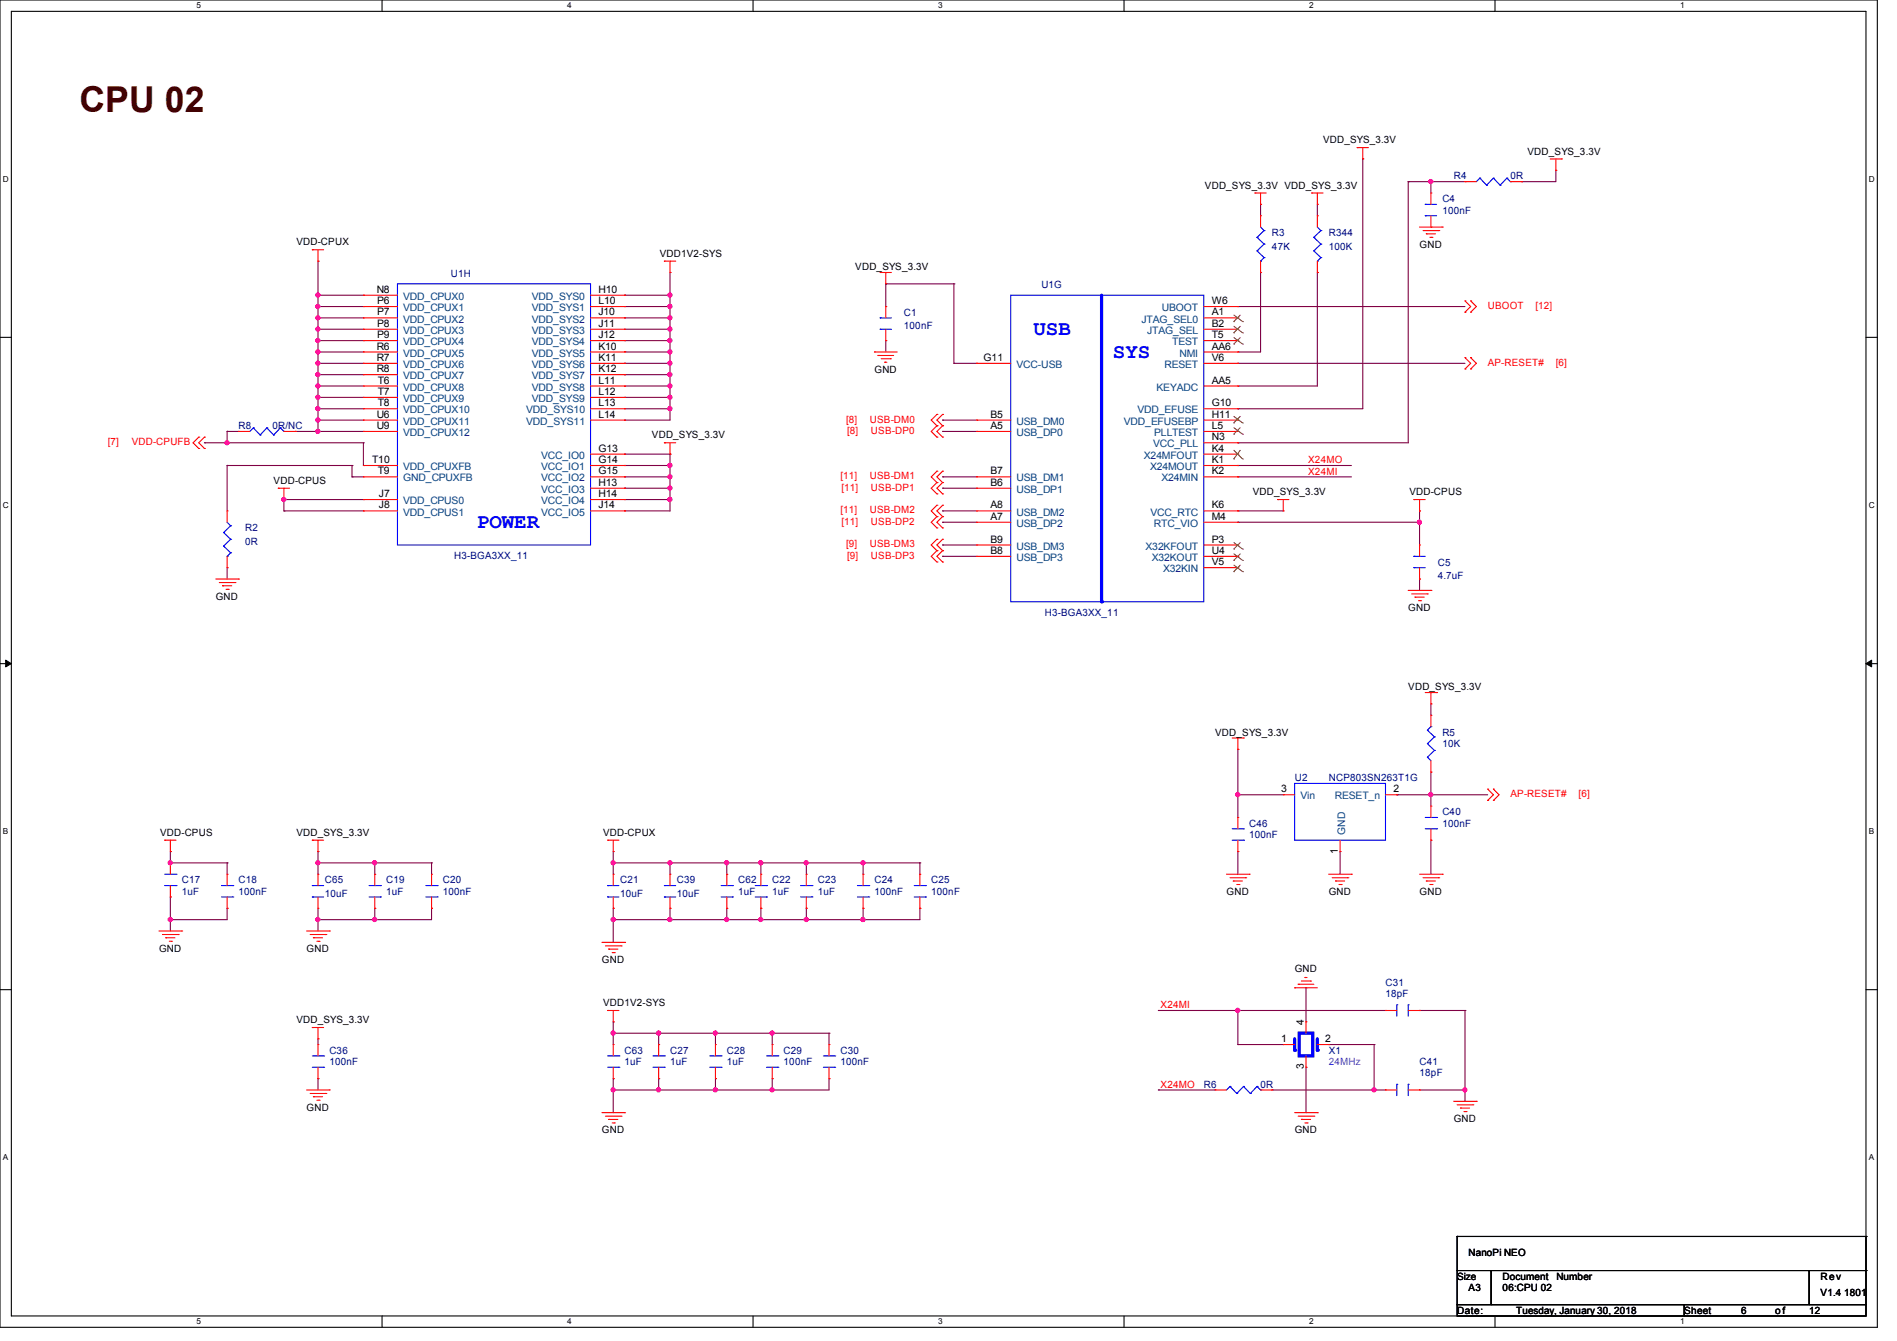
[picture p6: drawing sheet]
<svg xmlns="http://www.w3.org/2000/svg" width="297mm" height="210mm" viewBox="0 0 297 210" stroke-linecap="round" stroke-linejoin="round" font-family="sans-serif">
<path d="M0 0h293.9v207.9h-293.9zM1.8 1.8h290.3v204.3h-290.3z" fill="none" stroke="#000" stroke-width=".17"/>
<g fill="#fff">
<path d="M30.8 .2h.7v1.4h-.7z"/>
<path d="M30.8 206.2h.7v1.4h-.7z"/>
</g>
<path d="M59.8 0v1.8M59.8 206.1v1.8" fill="none" stroke="#000" stroke-width=".17"/>
<g fill="#fff">
<path d="M88.8 .2h.7v1.4h-.7z"/>
<path d="M88.8 206.2h.7v1.4h-.7z"/>
</g>
<path d="M117.9 0v1.8M117.9 206.1v1.8" fill="none" stroke="#000" stroke-width=".17"/>
<g fill="#fff">
<path d="M146.9 .2h.7v1.4h-.7z"/>
<path d="M146.9 206.2h.7v1.4h-.7z"/>
</g>
<path d="M176 0v1.8M176 206.1v1.8" fill="none" stroke="#000" stroke-width=".17"/>
<g fill="#fff">
<path d="M205 .2h.7v1.4h-.7z"/>
<path d="M205 206.2h.7v1.4h-.7z"/>
</g>
<path d="M234.1 0v1.8M234.1 206.1v1.8" fill="none" stroke="#000" stroke-width=".17"/>
<g fill="#fff">
<path d="M263.1 .2h.6v1.4h-.6z"/>
<path d="M263.1 206.2h.6v1.4h-.6z"/>
<path d="M.5 27.3h.9v1.4h-.9z"/>
<path d="M292.6 27.3h.9v1.4h-.9z"/>
<path d="M.5 78.4h.9v1.4h-.9z"/>
<path d="M292.6 78.4h.9v1.4h-.9z"/>
</g>
<path d="M0 52.8h1.8M292.1 52.8h1.8" fill="none" stroke="#000" stroke-width=".17"/>
<g fill="#fff">
<path d="M.5 129.5h.8v1.4h-.8z"/>
<path d="M292.6 129.5h.8v1.4h-.8z"/>
</g>
<path d="M0 103.9h1.8M292.1 103.9h1.8" fill="none" stroke="#000" stroke-width=".17"/>
<path d="M.9 103.4l.9 .5-.9 .5zM292.1 103.9l.9-.5v1z" fill="#000" stroke="#000" stroke-width=".16"/>
<g fill="#fff">
<path d="M.5 180.5h.8v1.4h-.8z"/>
<path d="M292.6 180.5h.8v1.4h-.8z"/>
</g>
<g fill="none" stroke="#000" stroke-width=".17">
<path d="M0 155h1.8M292.1 155h1.8M228.1 199h5.4v5.3h-5.4zM228.1 193.6h.1M228.1 193.6v5.4M228.1 193.6h64M233.5 199h49.8v5.3h-49.8zM283.3 199h8.8v5.3h-8.8zM292.1 193.6h.1M292.1 199h.1M292.1 193.6v5.4M228.1 204.3h35.6v1.8h-35.6z"/>
<path d="M263.7 204.3h28.4v1.8h-28.4z"/>
</g>
<g fill="none" stroke="#800040" stroke-width=".17">
<path d="M197.4 32h.1M197.4 32v1.8M206.2 32h.1M206.2 32v1.8M213.4 24.9h.1M213.4 24.9v39.1h-19.6M220.5 28.4h.1M220.5 28.4v40.9h-26.7M220.5 28.4h8.9M224 28.4h.1M224 28.4v1.8M238.3 28.4h.1"/>
<path d="M243.6 26.7h.1M243.6 26.7v1.7h-5.3M49.8 46.2h.1M49.8 48h.1M49.8 49.8h.1M49.8 51.6h.1M49.8 53.3h.1M49.8 55.1h.1M49.8 56.9h.1M49.8 58.7h.1M49.8 40.9h.1M49.8 46.2h7.1"/>
<path d="M49.8 48h7.1M49.8 49.8h7.1M49.8 51.6h7.1M49.8 53.3h7.1M49.8 55.1h7.1M49.8 56.9h7.1M49.8 58.7h7.1M49.8 40.9v26.7M97.8 46.2h.1M97.8 48h.1M97.8 49.8h.1M97.8 51.6h.1"/>
<path d="M97.8 53.3h.1M97.8 55.1h.1M97.8 56.9h.1M97.8 58.7h.1M97.8 46.2h7.1M97.8 48h7.1M97.8 49.8h7.1M97.8 51.6h7.1M97.8 53.3h7.1M97.8 55.1h7.1M97.8 56.9h7.1M97.8 58.7h7.1"/>
<path d="M104.9 48h.1M104.9 51.6h.1M104.9 53.3h.1M104.9 55.1h.1M104.9 58.7h.1M104.9 56.9h.1M104.9 49.8h.1M104.9 46.2h.1M104.9 42.7h.1M104.9 42.7v23.1h-7.1M138.7 44.4h.1M138.7 53.3h.1"/>
<path d="M138.7 44.4h10.7M138.7 44.4v3.6M138.7 53.3v1.8M149.4 44.4h.1M149.4 56.9h.1M149.4 56.9h3.5M149.4 44.4v12.5M193.8 56.9h.1M193.8 55.1h.1M193.8 48h.1M193.8 48h35.6M193.8 56.9h35.6"/>
<path d="M197.4 42.7h.1M197.4 42.7v12.4h-3.6M206.2 42.7h.1M206.2 42.7v17.8h-12.4M32 69.3h.1M32 69.3h24.9M35.6 72.9h.1M35.6 69.3h.1M35.6 67.6h.1M35.6 67.6v1.7M35.6 72.9v7.1M35.6 72.9h19.5"/>
<path d="M35.6 67.6h1.7M44.4 78.2h.1M44.4 78.2h12.5M44.4 78.2v1.8M46.2 67.6h.1M46.2 67.6h10.7M49.8 60.5h.1M49.8 62.2h.1M49.8 64h.1M49.8 65.8h.1M49.8 67.6h.1M49.8 60.5h7.1"/>
<path d="M49.8 62.2h7.1M49.8 64h7.1M49.8 65.8h7.1M55.1 74.7h.1M55.1 72.9h.1M55.1 74.7h1.8M55.1 72.9v1.8M56.9 69.3h.1M56.9 69.3v3.6M97.8 74.7h.1M97.8 60.5h.1M97.8 62.2h.1"/>
<path d="M97.8 64h.1M97.8 65.8h.1M97.8 71.1h.1M97.8 72.9h.1M97.8 76.5h.1M97.8 78.2h.1M97.8 78.2h7.1M97.8 74.7h7.1M97.8 72.9h7.1M97.8 60.5h7.1M97.8 62.2h7.1M97.8 64h7.1"/>
<path d="M97.8 71.1h7.1M97.8 76.5h7.1M104.9 76.5h.1M104.9 72.9h.1M104.9 74.7h.1M104.9 71.1h.1M104.9 78.2h.1M104.9 62.2h.1M104.9 60.5h.1M104.9 64h.1M104.9 71.1v8.9h-7.1M147.6 65.8h.1"/>
<path d="M147.6 67.6h.1M147.6 74.7h.1M147.6 76.5h.1M147.6 74.7h5.3M147.6 65.8h5.3M147.6 67.6h5.3M147.6 76.5h5.3M193.8 69.3h.1M193.8 74.7h.1M193.8 72.9h.1M193.8 64h.1M193.8 60.5h.1"/>
<path d="M193.8 74.7h17.8M193.8 72.9h17.8M35.6 88.9h.1M35.6 88.9v1.8M44.4 80h.1M44.4 80h12.5M97.8 80h.1M147.6 87.1h.1M147.6 85.3h.1M147.6 81.8h.1M147.6 80h.1M147.6 80h5.3"/>
<path d="M147.6 87.1h5.3M147.6 85.3h5.3M147.6 81.8h5.3M193.8 80h.1M193.8 81.8h.1M193.8 80h7.1M193.8 81.8h28.4M222.2 81.8h.1M222.2 80h.1M222.2 90.7h.1M222.2 80v5.3M222.2 90.7v1.8"/>
<path d="M193.8 117.3h.1M193.8 117.3v10.7M224 110.2h.1M224 110.2v1.8M26.7 133.3h.1M26.7 135.1h.1M26.7 133.3v1.8M26.7 135.1h8.9M35.6 135.1h.1M35.6 135.1v1.8M49.8 133.3h.1M49.8 135.1h.1"/>
<path d="M49.8 133.3v3.6M49.8 135.1h17.8M58.7 135.1h.1M58.7 135.1v1.8M67.6 135.1h.1M67.6 135.1v1.8M96 135.1h.1M96 133.3h.1M96 133.3v3.6M96 135.1h48M104.9 135.1h.1M104.9 135.1v1.8"/>
<path d="M113.8 135.1h.1M113.8 135.1v1.8M119.1 135.1h.1M119.1 135.1v1.8M126.2 135.1h.1M126.2 135.1v1.8M135.1 135.1h.1M135.1 135.1v1.8M144 135.1h.1M144 135.1v1.8M193.8 133.3h.1M193.8 124.5h.1"/>
<path d="M193.8 133.3v3.6M193.8 124.5h7.1M209.8 133.3h.1M209.8 133.3v3.6M218.7 124.5h.1M218.7 124.5h14.2M224 124.5h.1M224 131.6h.1M224 120.9h.1M224 120.9v5.3M224 131.6v5.3M26.7 140.5h.1"/>
<path d="M26.7 144h.1M26.7 140.5v5.3M35.6 142.2h.1M35.6 142.2v1.8h-8.9M49.8 144h.1M49.8 142.2v3.6M58.7 144h.1M58.7 142.2h.1M58.7 142.2v1.8M67.6 142.2h.1M67.6 142.2v1.8h-17.8M96 144h.1"/>
<path d="M96 142.2h.1M96 142.2v5.4M104.9 142.2h.1M104.9 144h.1M104.9 142.2v1.8M113.8 144h.1M113.8 142.2h.1M113.8 142.2v1.8M119.1 142.2h.1M119.1 144h.1M119.1 142.2v1.8M126.2 142.2h.1"/>
<path d="M126.2 144h.1M126.2 142.2v1.8M135.1 142.2h.1M135.1 144h.1M135.1 142.2v1.8M144 142.2h.1M144 142.2v1.8h-48M181.4 158.2h.1M181.4 158.2h35.5M193.8 158.2h.1M193.8 158.2v5.4M204.5 154.7h.1"/>
<path d="M204.5 154.7v5.3M222.2 158.2h.1M222.2 158.2h7.2M229.4 158.2h.1M229.4 158.2v14.3M49.8 168.9h.1M49.8 162.7h.1M49.8 162.7v.9M49.8 168.9v1.8M96 161.8h.1M96 160h.1M96 170.7h.1"/>
<path d="M96 168.9h.1M96 161.8h33.8M96 160v3.6M96 168.9v5.3M103.1 161.8h.1M103.1 168.9h.1M103.1 170.7h.1M103.1 161.8v1.8M103.1 168.9v1.8M112 161.8h.1M112 170.7h.1M112 168.9h.1"/>
<path d="M112 161.8v1.8M112 168.9v1.8M120.9 161.8h.1M120.9 168.9h.1M120.9 170.7h.1M120.9 161.8v1.8M120.9 168.9v1.8M129.8 168.9h.1M129.8 161.8h.1M129.8 168.9v1.8h-33.8M129.8 161.8v1.8M181.4 170.7h.1"/>
<path d="M181.4 170.7h8.8M193.8 163.6h.1M193.8 163.6h7.1M199.1 170.7h.1M199.1 170.7h17.8M204.5 167.1h.1M204.5 167.1v7.1M208 163.6h.1M208 163.6h7.1M215.1 163.6h.1M215.1 170.7h.1M215.1 163.6v7.1"/>
<path d="M222.2 170.7h.1M222.2 170.7h7.2M229.4 170.7h.1"/>
</g>
<g fill="#f0f" stroke="#f0f" stroke-width=".17">
<circle cx="44.4" cy="78.2" r=".32"/>
<circle cx="104.9" cy="74.7" r=".32"/>
<circle cx="104.9" cy="78.2" r=".32"/>
<circle cx="49.8" cy="46.2" r=".32"/>
<circle cx="49.8" cy="48" r=".32"/>
<circle cx="49.8" cy="49.8" r=".32"/>
<circle cx="49.8" cy="51.5" r=".32"/>
<circle cx="49.8" cy="56.9" r=".32"/>
<circle cx="49.8" cy="58.7" r=".32"/>
<circle cx="49.8" cy="60.4" r=".32"/>
<circle cx="49.8" cy="62.2" r=".32"/>
<circle cx="49.8" cy="64" r=".32"/>
<circle cx="49.8" cy="65.8" r=".32"/>
<circle cx="49.8" cy="55.1" r=".32"/>
<circle cx="49.8" cy="53.3" r=".32"/>
<circle cx="49.8" cy="67.5" r=".32"/>
<circle cx="104.9" cy="46.2" r=".32"/>
<circle cx="104.9" cy="49.8" r=".32"/>
<circle cx="104.9" cy="62.2" r=".32"/>
<circle cx="104.9" cy="72.9" r=".32"/>
<circle cx="104.9" cy="53.3" r=".32"/>
<circle cx="104.9" cy="51.5" r=".32"/>
<circle cx="104.9" cy="56.9" r=".32"/>
<circle cx="104.9" cy="55.1" r=".32"/>
<circle cx="104.9" cy="60.4" r=".32"/>
<circle cx="104.9" cy="58.7" r=".32"/>
<circle cx="104.9" cy="76.4" r=".32"/>
<circle cx="104.9" cy="64" r=".32"/>
<circle cx="215.1" cy="170.7" r=".32"/>
<circle cx="193.8" cy="158.2" r=".32"/>
<circle cx="103.1" cy="161.8" r=".32"/>
<circle cx="96" cy="161.8" r=".32"/>
<circle cx="26.6" cy="135.1" r=".32"/>
<circle cx="112" cy="161.8" r=".32"/>
<circle cx="120.9" cy="161.8" r=".32"/>
<circle cx="120.9" cy="170.7" r=".32"/>
<circle cx="26.6" cy="144" r=".32"/>
<circle cx="119.1" cy="144" r=".32"/>
<circle cx="119.1" cy="135.1" r=".32"/>
<circle cx="96" cy="144" r=".32"/>
<circle cx="135.1" cy="135.1" r=".32"/>
<circle cx="126.2" cy="135.1" r=".32"/>
<circle cx="135.1" cy="144" r=".32"/>
<circle cx="126.2" cy="144" r=".32"/>
<circle cx="96" cy="135.1" r=".32"/>
<circle cx="49.8" cy="144" r=".32"/>
<circle cx="104.9" cy="48" r=".32"/>
<circle cx="224" cy="28.4" r=".32"/>
<circle cx="222.2" cy="81.8" r=".32"/>
<circle cx="229.3" cy="170.7" r=".32"/>
<circle cx="112" cy="170.7" r=".32"/>
<circle cx="103.1" cy="170.7" r=".32"/>
<circle cx="113.8" cy="135.1" r=".32"/>
<circle cx="104.9" cy="135.1" r=".32"/>
<circle cx="113.8" cy="144" r=".32"/>
<circle cx="104.9" cy="144" r=".32"/>
<circle cx="96" cy="170.7" r=".32"/>
<circle cx="49.8" cy="135.1" r=".32"/>
<circle cx="58.7" cy="135.1" r=".32"/>
<circle cx="58.7" cy="144" r=".32"/>
<circle cx="35.5" cy="69.3" r=".32"/>
<circle cx="224" cy="124.4" r=".32"/>
<circle cx="193.8" cy="124.4" r=".32"/>
</g>
<g fill="none" stroke="#f00" stroke-width=".17">
<path d="M48.9 39.1h.1M48.9 39.1h1.8M49.8 39.1v1.8M196.5 30.2h.1M196.5 30.2h1.7M197.4 32h.1M197.4 30.2v1.8M205.4 30.2h.1M205.4 30.2h1.7M206.2 32h.1M206.2 30.2v1.8M212.5 23.1h.1"/>
<path d="M212.5 23.1h1.7M213.4 24.9h.1M213.4 23.1v1.8M222.2 35.6h3.6M222.8 36.1h2.5M223.3 36.6h.1M223.3 36.6h1.4M223.9 37.2h.3M224.2 37.2h.1M225.3 36.1h.1M225.8 35.6h.1M242.7 24.9h1.8"/>
<path d="M243.6 26.7h.1M243.6 24.9v1.8M244.5 24.9h.1M49.8 40.9h.1M104 40.9h.1M104 40.9h1.8M104.9 42.7h.1M104.9 40.9v1.8M136.9 55.1h.1M136.9 55.1h3.6M137.5 55.7h.1M137.5 55.7h2.4"/>
<path d="M137.8 42.7h.1M137.8 42.7h1.8M138 56.2h1.4M138.5 56.7h.1M138.5 56.7h.4M138.7 44.4h.1M138.7 42.7v1.7M139.4 56.2h.1M229.4 48.9h.1M229.4 47.1h.1M229.4 57.8h.1M229.4 56h.1"/>
<path d="M229.4 47.1l.9 .9-.9 .9M229.4 56l.9 .9-.9 .9M230.3 48.9h.1M230.3 47.1h.1M230.3 57.8h.1M230.3 56h.1M230.3 47.1l.8 .9-.8 .9M230.3 56l.8 .9-.8 .9M31.1 68.5h.1M31.1 70.2h.1M31.1 68.5l-.9 .8 .9 .9M32 68.5h.1"/>
<path d="M32 70.2h.1M32 68.5l-.9 .8 .9 .9M43.6 76.5h.1M43.6 76.5h1.7M44.4 78.2h.1M44.4 76.5v1.7M104 69.3h.1M104 69.3h1.8M104.9 71.1h.1M104.9 69.3v1.8M146.7 64.9h.1M146.7 66.7h.1"/>
<path d="M146.7 68.5h.1M146.7 75.6h.1M146.7 77.3h.1M146.7 73.8h.1M146.7 79.1h.1M146.7 64.9l-.9 .9 .9 .9M146.7 66.7l-.9 .9 .9 .9M146.7 75.6l-.9 .9 .9 .8M146.7 73.8l-.9 .9 .9 .9M146.7 79.1l-.9 .9 .9 .9M147.6 64.9h.1M147.6 66.7h.1"/>
<path d="M147.6 68.5h.1M147.6 75.6h.1M147.6 77.3h.1M147.6 73.8h.1M147.6 79.1h.1M147.6 64.9l-.9 .9 .9 .9M147.6 66.7l-.9 .9 .9 .9M147.6 75.6l-.9 .9 .9 .8M147.6 73.8l-.9 .9 .9 .9M147.6 79.1l-.9 .9 .9 .9M200 78.2h.1M200 78.2h1.8"/>
<path d="M200.9 78.2v1.8M221.4 78.2h.1M221.4 78.2h1.7M222.2 78.2v1.8M33.8 90.7h3.5M34.3 91.2h2.5M34.8 91.7h.1M34.8 91.7h1.5M35.4 92.3h.3M35.7 92.3h.1M36.8 91.2h.1M37.3 90.7h.1"/>
<path d="M146.7 86.2h.1M146.7 88h.1M146.7 84.5h.1M146.7 80.9h.1M146.7 82.7h.1M146.7 86.2l-.9 .9 .9 .9M146.7 84.5l-.9 .8 .9 .9M146.7 80.9l-.9 .9 .9 .9M147.6 86.2h.1M147.6 88h.1M147.6 84.5h.1M147.6 80.9h.1"/>
<path d="M147.6 82.7h.1M147.6 86.2l-.9 .9 .9 .9M147.6 84.5l-.9 .8 .9 .9M147.6 80.9l-.9 .9 .9 .9M200.9 80h.1M220.5 92.5h3.5M221 93h2.5M221.5 93.5h.1M221.5 93.5h1.5M222.1 94.1h.3M222.2 80h.1M222.2 90.7h.1"/>
<path d="M222.2 85.3h.1M222.2 85.3v1.8M222.2 88.9v1.8M222.4 94.1h.1M223.5 93h.1M224 92.5h.1M192.9 115.6h1.8M193.8 117.3h.1M193.8 115.6v1.7M194.7 115.6h.1M223.1 108.5h1.8M224 110.2h.1"/>
<path d="M224 112h.1M224 108.5v1.7M224 112v1.8M224 119.1v1.8M224.9 108.5h.1M25.8 131.6h.1M25.8 131.6h1.8M26.7 133.3h.1M26.7 135.1h.1M26.7 131.6v1.7M26.7 135.1v1.8M26.7 138.7v1.8"/>
<path d="M48.9 131.6h.1M48.9 131.6h1.8M49.8 133.3h.1M49.8 131.6v1.7M95.1 131.6h.1M95.1 131.6h1.8M96 133.3h.1M96 136.9h.1M96 131.6v1.7M96 136.9v1.8M192 136.9h3.6M192.6 137.5h2.4"/>
<path d="M193.1 138h.1M193.1 138h1.4M193.6 138.5h.4M194 138.5h.1M195 137.5h.1M195.6 136.9h.1M200.9 124.5h.1M200.9 124.5h1.8M208 136.9h3.6M208.6 137.5h2.4M209.1 138h.1M209.1 138h1.4"/>
<path d="M209.6 138.5h.4M209.8 133.3h.1M209.8 131.6v1.7M210 138.5h.1M211 137.5h.1M211.6 136.9h.1M216.9 124.5h1.8M218.7 124.5h.1M222.2 136.9h3.6M222.8 137.5h2.5M223.3 138h.1M223.3 138h1.4"/>
<path d="M223.9 138.5h.3M224 120.9h.1M224.2 138.5h.1M225.3 137.5h.1M225.8 136.9h.1M232.9 125.3h.1M232.9 123.6h.1M232.9 123.6l.9 .9-.9 .8M233.8 125.3h.1M233.8 123.6h.1M233.8 123.6l.9 .9-.9 .8M24.9 145.8h3.5"/>
<path d="M25.4 146.3h2.5M26 146.9h.1M26 146.9h1.4M26.5 147.4h.3M26.7 140.5h.1M26.8 147.4h.1M27.9 146.3h.1M28.4 145.8h.1M48 145.8h3.6M48.6 146.3h2.4M49.1 146.9h.1M49.1 146.9h1.4"/>
<path d="M49.6 147.4h.4M50 147.4h.1M51 146.3h.1M51.6 145.8h.1M94.2 147.6h3.6M94.8 148.1h2.4M95.1 158.2h.1M95.1 158.2h1.8M95.3 148.6h.1M95.3 148.6h1.4M95.8 149.2h.4M96 142.2h.1"/>
<path d="M96 140.5v1.7M96 158.2v1.8M96.2 149.2h.1M97.2 148.1h.1M97.8 147.6h.1M202.7 154.7h.1M202.7 154.7h3.5M203.2 154.1h.1M203.2 154.1h2.5M203.8 153.6h1.4M204.3 153.1h.1M204.3 153.1h.3"/>
<path d="M205.2 153.6h.1M48 170.7h3.6M48.6 171.2h2.4M48.9 160.9h.1M48.9 160.9h1.8M49.1 171.7h.1M49.1 171.7h1.4M49.6 172.3h.4M49.8 162.7h.1M49.8 160.9v1.8M50 172.3h.1M51 171.2h.1"/>
<path d="M51.6 170.7h.1M94.2 174.2h3.6M94.8 174.8h2.4M95.3 175.3h.1M95.3 175.3h1.4M95.8 175.9h.4M96 160h.1M96.2 175.9h.1M97.2 174.8h.1M97.8 174.2h.1M129.8 168.9h.1M129.8 163.6h.1"/>
<path d="M129.8 163.6v1.8M129.8 167.1v1.8M202.7 174.2h3.5M203.2 174.8h2.5M203.8 175.3h.1M203.8 175.3h1.4M204.3 175.9h.3M204.6 175.9h.1M205.7 174.8h.1M206.2 174.2h.1M227.6 172.5h3.5M228.1 173h2.5"/>
<path d="M228.6 173.5h.1M228.6 173.5h1.5M229.2 174.1h.3M229.5 174.1h.1M230.6 173h.1M231.1 172.5h.1"/>
</g>
<g fill="none" stroke="#00f" stroke-width=".17">
<path d="M221.4 88.9h.1M221.4 87.1h.1M221.4 88.9h1.7M221.4 87.1h1.7M223.5 118.6h.1M223.5 116.5h.1M223.5 114.3h.1M223.5 118.6l.5 .5M223.5 116.5l1.1 1M223.5 114.3l1.1 1.1M224 113.8h.1M224 113.8l-.5 .5"/>
<path d="M224.6 117.5h.1M224.6 115.4h.1M224.6 117.5l-1.1 1.1M224.6 115.4l-1.1 1.1M25.8 138.7h1.8M25.8 136.9h1.8M27.6 138.7h.1M27.6 136.9h.1M95.1 138.7h.1M95.1 138.7h1.8M202.7 122.7h14.2v8.9h-14.2zM95.1 140.5h.1"/>
<path d="M95.1 140.5h1.8M128.9 167.1h1.8M128.9 165.4h1.8M130.7 167.1h.1M130.7 165.4h.1"/>
</g>
<path d="M202.7 162.7v1.8" fill="none" stroke="#00f" stroke-width=".51"/>
<circle cx="202.7" cy="164.5" r=".25" fill="#00f"/>
<path d="M206.2 162.7v1.8" fill="none" stroke="#00f" stroke-width=".51"/>
<circle cx="206.2" cy="164.5" r=".25" fill="#00f"/>
<path d="M172.5 46.2v48M203.4 161.8h2.1v3.6h-2.1z" fill="none" stroke="#00f" stroke-width=".51"/>
<g fill="none" stroke="#f00" stroke-width=".17">
<path d="M197.4 33.8h.1M197.4 33.8v1.8M206.2 33.8h.1M206.2 33.8v1.8M229.4 28.4h.1M229.4 28.4h1.7M236.5 28.4h1.8M238.3 28.4h.1M56.9 46.2h.1M56.9 48h.1M56.9 49.8h.1M56.9 51.6h.1"/>
<path d="M56.9 53.3h.1M56.9 55.1h.1M56.9 56.9h.1M56.9 58.7h.1M56.9 46.2h5.3M56.9 48h5.3M56.9 49.8h5.3M56.9 51.6h5.3M56.9 53.3h5.3M56.9 55.1h5.3M56.9 56.9h5.3M56.9 58.7h5.3"/>
<path d="M92.5 46.2h5.3M92.5 48h5.3M92.5 49.8h5.3M92.5 51.6h5.3M92.5 53.3h5.3M92.5 55.1h5.3M92.5 56.9h5.3M92.5 58.7h5.3M97.8 46.2h.1M97.8 48h.1M97.8 49.8h.1M97.8 51.6h.1"/>
<path d="M97.8 53.3h.1M97.8 55.1h.1M97.8 56.9h.1M97.8 58.7h.1M138.7 53.3h.1M138.7 48h.1M138.7 48v1.8M138.7 51.6v1.7M197.4 42.7h.1M197.4 40.9v1.8M206.2 42.7h.1M206.2 40.9v1.8"/>
<path d="M37.3 67.6h.1M37.3 67.6h1.8M44.4 67.6h1.8M46.2 67.6h.1M56.9 72.9h.1M56.9 74.7h.1M56.9 78.2h.1M56.9 60.5h.1M56.9 62.2h.1M56.9 64h.1M56.9 65.8h.1M56.9 67.6h.1"/>
<path d="M56.9 67.6h5.3M56.9 72.9h5.3M56.9 74.7h5.3M56.9 78.2h5.3M56.9 60.5h5.3M56.9 62.2h5.3M56.9 64h5.3M56.9 65.8h5.3M92.5 72.9h5.3M92.5 74.7h5.3M92.5 71.1h5.3M92.5 76.5h5.3"/>
<path d="M92.5 78.2h5.3M92.5 60.5h5.3M92.5 62.2h5.3M92.5 64h5.3M92.5 65.8h5.3M97.8 71.1h.1M97.8 72.9h.1M97.8 74.7h.1M97.8 76.5h.1M97.8 78.2h.1M97.8 60.5h.1M97.8 62.2h.1"/>
<path d="M97.8 64h.1M97.8 65.8h.1M56.9 80h.1M56.9 80h5.3M92.5 80h5.3M97.8 80h.1M49.8 136.9h.1M49.8 136.9v1.8M58.7 136.9h.1M58.7 136.9v1.8M67.6 136.9h.1M67.6 136.9v1.8"/>
<path d="M104.9 136.9h.1M104.9 136.9v1.8M113.8 136.9h.1M113.8 136.9v1.8M119.1 136.9h.1M119.1 136.9v1.8M135.1 136.9h.1M135.1 136.9v1.8M144 136.9h.1M144 136.9v1.8M193.8 133.3h.1M193.8 128h.1"/>
<path d="M193.8 128v1.8M193.8 131.6v1.7M224 131.6h.1M224 126.2h.1M224 126.2v1.8M224 129.8v1.8M49.8 142.2h.1M49.8 140.5v1.7M58.7 142.2h.1M58.7 140.5v1.7M67.6 142.2h.1M67.6 140.5v1.7"/>
<path d="M104.9 142.2h.1M104.9 140.5v1.7M113.8 142.2h.1M113.8 140.5v1.7M119.1 142.2h.1M119.1 140.5v1.7M135.1 142.2h.1M135.1 140.5v1.7M144 142.2h.1M144 140.5v1.7M216.9 158.2h.1M216.9 158.2h1.8"/>
<path d="M220.5 158.2h1.7M222.2 158.2h.1M96 168.9h.1M96 163.6h.1M96 163.6v1.8M96 167.1v1.8M103.1 168.9h.1M103.1 163.6h.1M103.1 163.6v1.8M103.1 167.1v1.8M112 168.9h.1M112 163.6h.1"/>
<path d="M112 163.6v1.8M112 167.1v1.8M120.9 168.9h.1M120.9 163.6h.1M120.9 163.6v1.8M120.9 167.1v1.8M190.2 170.7h.1M190.2 170.7h1.8M197.4 170.7h1.7M199.1 170.7h.1M200.9 163.6h.1M200.9 163.6h1.8"/>
<path d="M204.5 167.1h.1M204.5 160h.1M204.5 160v1.8M204.5 165.4v1.7M206.2 163.6h1.8M208 163.6h.1M216.9 170.7h.1M216.9 170.7h1.8M220.5 170.7h1.7M222.2 170.7h.1"/>
</g>
<g fill="none" stroke="#00f" stroke-width=".17">
<path d="M196.8 37.2h.1M196.8 39.3h.1M196.8 37.2l1.1 1M196.8 39.3l1.1 1M197.4 35.6l.5 .5M197.9 36.1h.1M197.9 38.2h.1M197.9 36.1l-1.1 1.1M197.9 38.2l-1.1 1.1M205.7 37.2h.1M205.7 39.3h.1M205.7 37.2l1.1 1"/>
<path d="M205.7 39.3l1.1 1M206.2 35.6l.6 .5M206.8 36.1h.1M206.8 38.2h.1M206.8 36.1l-1.1 1.1M206.8 38.2l-1.1 1.1M231.7 27.9h.1M231.7 27.9l-.6 .5M231.7 27.9l1 1.1M232.7 29h.1M233.8 27.9h.1M233.8 27.9l-1.1 1.1"/>
<path d="M233.8 27.9l1.1 1.1M234.9 29h.1M235.9 27.9h.1M235.9 27.9l-1 1.1M235.9 27.9l.6 .5M236.5 28.4h.1M62.2 44.4h30.3v40.9h-30.3zM137.8 51.6h.1M137.8 49.8h.1M137.8 51.6h1.8M137.8 49.8h1.8M158.2 46.2h30.3v48h-30.3z"/>
<path d="M197.4 40.9h.1M197.9 40.3h.1M197.9 40.3l-.5 .6M206.2 40.9h.1M206.8 40.3h.1M206.8 40.3l-.6 .6M39.7 67h.1M39.7 67l-.6 .6M39.7 67l1 1.1M40.7 68.1h.1M41.8 67h.1M41.8 67l-1.1 1.1"/>
<path d="M41.8 67l1 1.1M42.8 68.1h.1M43.9 67h.1M43.9 67l-1.1 1.1M43.9 67l.5 .6M44.4 67.6h.1M48.9 138.7h.1M48.9 138.7h1.8M57.8 138.7h1.8M59.6 138.7h.1M66.7 138.7h1.8M68.5 138.7h.1"/>
<path d="M104 138.7h.1M104 138.7h1.8M112.9 138.7h1.8M114.7 138.7h.1M118.2 138.7h1.8M120 138.7h.1M134.2 138.7h1.8M136 138.7h.1M143.1 138.7h1.8M144.9 138.7h.1M192.9 129.8h1.8M192.9 131.6h1.8"/>
<path d="M194.7 131.6h.1M194.7 129.8h.1M223.1 129.8h1.8M223.1 128h1.8M224.9 129.8h.1M224.9 128h.1M48.9 140.5h.1M48.9 140.5h1.8M57.8 140.5h1.8M59.6 140.5h.1M66.7 140.5h1.8M68.5 140.5h.1"/>
<path d="M104 140.5h.1M104 140.5h1.8M112.9 140.5h1.8M114.7 140.5h.1M118.2 140.5h1.8M120 140.5h.1M134.2 140.5h1.8M136 140.5h.1M143.1 140.5h1.8M144.9 140.5h.1M218.7 157.4h.1M218.7 157.4v1.7"/>
<path d="M220.5 157.4h.1M220.5 157.4v1.7M95.1 167.1h1.8M95.1 165.4h1.8M96.9 167.1h.1M96.9 165.4h.1M102.2 167.1h1.8M102.2 165.4h1.8M104 167.1h.1M104 165.4h.1M111.1 167.1h1.8M111.1 165.4h1.8"/>
<path d="M112.9 167.1h.1M112.9 165.4h.1M120 167.1h1.8M120 165.4h1.8M121.8 167.1h.1M121.8 165.4h.1M192.6 170.1h.1M192.6 170.1l-.6 .6M192.6 170.1l1 1.1M193.6 171.2h.1M194.7 170.1h.1M194.7 170.1l-1.1 1.1"/>
<path d="M194.7 170.1l1 1.1M195.7 171.2h.1M196.8 170.1h.1M196.8 170.1l-1.1 1.1M196.8 170.1l.6 .6M197.4 170.7h.1M218.7 169.8h.1M218.7 169.8v1.8M220.5 169.8h.1M220.5 169.8v1.8"/>
</g>
<circle cx="172.5" cy="94.2" r=".25" fill="#00f"/>
<g fill="none" stroke="#f00" stroke-width=".17">
<path d="M224 35.6h.1M224 30.2h.1M224 30.2v1.8M224 33.8v1.8M152.9 56.9h.1M152.9 56.9h5.3M188.5 56.9h5.3M188.5 48h5.3M188.5 49.8h5.3M188.5 55.1h5.3M188.5 53.3h5.3M188.5 51.6h5.3"/>
<path d="M193.8 48h.1M193.8 49.8h.1M193.8 55.1h.1M193.8 56.9h.1M193.8 53.3h.1M193.8 51.6h.1M152.9 65.8h.1M152.9 67.6h.1M152.9 74.7h.1M152.9 76.5h.1M152.9 65.8h5.3M152.9 67.6h5.3"/>
<path d="M152.9 74.7h5.3M152.9 76.5h5.3M188.5 65.8h5.3M188.5 67.6h5.3M188.5 74.7h5.3M188.5 60.5h5.3M188.5 72.9h5.3M188.5 69.3h5.3M188.5 71.1h5.3M188.5 64h5.3M193.8 60.5h.1M193.8 74.7h.1"/>
<path d="M193.8 72.9h.1M193.8 67.6h.1M193.8 69.3h.1M193.8 71.1h.1M193.8 64h.1M193.8 65.8h.1M35.6 80h.1M35.6 88.9h.1M35.6 80v1.8M35.6 87.1v1.8M152.9 81.8h.1M152.9 85.3h.1"/>
<path d="M152.9 80h.1M152.9 87.1h.1M152.9 87.1h5.3M152.9 85.3h5.3M152.9 81.8h5.3M152.9 80h5.3M188.5 88.9h5.3M188.5 87.1h5.3M188.5 85.3h5.3M188.5 81.8h5.3M188.5 80h5.3M193.8 88.9h.1"/>
<path d="M193.8 87.1h.1M193.8 85.3h.1M193.8 81.8h.1M193.8 80h.1M35.6 136.9h.1M35.6 136.9v1.8M126.2 136.9h.1M126.2 136.9v1.8M35.6 142.2h.1M35.6 140.5v1.7M126.2 142.2h.1M126.2 140.5v1.7"/>
<path d="M49.8 168.9h.1M49.8 163.6h.1M49.8 163.6v1.8M49.8 167.1v1.8"/>
</g>
<g fill="none" stroke="#804000" stroke-width=".16">
<path d="M193.1 50.4h.1M193.1 53.9h.1M193.1 52.1h.1M193.1 49.3l1.5 1.1M193.1 52.8l1.5 1.1M193.1 51.1l1.5 1M194.2 49.3l-1.1 1.1M194.2 52.8l-1.1 1.1M194.2 51.1l-1.1 1M194.6 50.4h.1M194.6 53.9h.1M194.6 52.1h.1"/>
<path d="M193.1 68h.1M193.1 71.9h.1M193.1 66.2h.1M193.1 66.9l1.5 1.1M193.1 70.5l1.5 1.4M193.1 65.2l1.5 1M194.2 66.9l-1.1 1.1M194.2 70.5l-1.1 1.4M194.2 65.2l-1.1 1M194.6 68h.1M194.6 71.9h.1M194.6 66.2h.1"/>
<path d="M193.1 89.5h.1M193.1 87.8h.1M193.1 86h.1M193.1 88.5l1.5 1M193.1 86.7l1.5 1.1M193.1 84.9l1.5 1.1M194.2 88.5l-1.1 1M194.2 86.7l-1.1 1.1M194.2 84.9l-1.1 1.1M194.6 89.5h.1M194.6 87.8h.1M194.6 86h.1"/>
</g>
<g fill="none" stroke="#00f" stroke-width=".17">
<path d="M223.1 33.8h.1M223.1 32h.1M223.1 33.8h1.8M223.1 32h1.8M35 83.4h.1M35 85.5h.1M35 83.4l1.1 1.1M35 85.5l1.1 1.1M35.6 87.1h.1M35.6 81.8l.5 .5M36.1 82.3h.1M36.1 84.5h.1"/>
<path d="M36.1 86.6h.1M36.1 82.3l-1.1 1.1M36.1 84.5l-1.1 1M36.1 86.6l-.5 .5M34.7 138.7h1.7M36.4 138.7h.1M125.3 138.7h1.8M127.1 138.7h.1M34.7 140.5h1.7M36.4 140.5h.1M125.3 140.5h1.8M127.1 140.5h.1"/>
<path d="M48.9 167.1h1.8M48.9 165.4h1.8M50.7 167.1h.1M50.7 165.4h.1"/>
</g>
<g fill="#f0f" stroke="#f0f" stroke-width=".17">
<circle cx="44.4" cy="78.2" r=".32"/>
<circle cx="104.9" cy="74.7" r=".32"/>
<circle cx="104.9" cy="78.2" r=".32"/>
<circle cx="49.8" cy="46.2" r=".32"/>
<circle cx="49.8" cy="48" r=".32"/>
<circle cx="49.8" cy="49.8" r=".32"/>
<circle cx="49.8" cy="51.5" r=".32"/>
<circle cx="49.8" cy="56.9" r=".32"/>
<circle cx="49.8" cy="58.7" r=".32"/>
<circle cx="49.8" cy="60.4" r=".32"/>
<circle cx="49.8" cy="62.2" r=".32"/>
<circle cx="49.8" cy="64" r=".32"/>
<circle cx="49.8" cy="65.8" r=".32"/>
<circle cx="49.8" cy="55.1" r=".32"/>
<circle cx="49.8" cy="53.3" r=".32"/>
<circle cx="49.8" cy="67.5" r=".32"/>
<circle cx="104.9" cy="46.2" r=".32"/>
<circle cx="104.9" cy="49.8" r=".32"/>
<circle cx="104.9" cy="62.2" r=".32"/>
<circle cx="104.9" cy="72.9" r=".32"/>
<circle cx="104.9" cy="53.3" r=".32"/>
<circle cx="104.9" cy="51.5" r=".32"/>
<circle cx="104.9" cy="56.9" r=".32"/>
<circle cx="104.9" cy="55.1" r=".32"/>
<circle cx="104.9" cy="60.4" r=".32"/>
<circle cx="104.9" cy="58.7" r=".32"/>
<circle cx="104.9" cy="76.4" r=".32"/>
<circle cx="104.9" cy="64" r=".32"/>
<circle cx="215.1" cy="170.7" r=".32"/>
<circle cx="193.8" cy="158.2" r=".32"/>
<circle cx="103.1" cy="161.8" r=".32"/>
<circle cx="96" cy="161.8" r=".32"/>
<circle cx="26.6" cy="135.1" r=".32"/>
<circle cx="112" cy="161.8" r=".32"/>
<circle cx="120.9" cy="161.8" r=".32"/>
<circle cx="120.9" cy="170.7" r=".32"/>
<circle cx="26.6" cy="144" r=".32"/>
<circle cx="119.1" cy="144" r=".32"/>
<circle cx="119.1" cy="135.1" r=".32"/>
<circle cx="96" cy="144" r=".32"/>
<circle cx="135.1" cy="135.1" r=".32"/>
<circle cx="126.2" cy="135.1" r=".32"/>
<circle cx="135.1" cy="144" r=".32"/>
<circle cx="126.2" cy="144" r=".32"/>
<circle cx="96" cy="135.1" r=".32"/>
<circle cx="49.8" cy="144" r=".32"/>
<circle cx="104.9" cy="48" r=".32"/>
<circle cx="224" cy="28.4" r=".32"/>
<circle cx="222.2" cy="81.8" r=".32"/>
<circle cx="229.3" cy="170.7" r=".32"/>
<circle cx="112" cy="170.7" r=".32"/>
<circle cx="103.1" cy="170.7" r=".32"/>
<circle cx="113.8" cy="135.1" r=".32"/>
<circle cx="104.9" cy="135.1" r=".32"/>
<circle cx="113.8" cy="144" r=".32"/>
<circle cx="104.9" cy="144" r=".32"/>
<circle cx="96" cy="170.7" r=".32"/>
<circle cx="49.8" cy="135.1" r=".32"/>
<circle cx="58.7" cy="135.1" r=".32"/>
<circle cx="58.7" cy="144" r=".32"/>
<circle cx="35.5" cy="69.3" r=".32"/>
<circle cx="224" cy="124.4" r=".32"/>
<circle cx="193.8" cy="124.4" r=".32"/>
</g>
<text font-size="5.6" fill="#400000" x="12.4" y="17.6">CPU 02</text>
<g font-size="3.3" fill="#00f">
<text x="161.8" y="52.5">USB</text>
<text x="174.2" y="56">SYS</text>
<text x="74.7" y="82.7">POWER</text>
</g>
<g font-size="1.6">
<text x="207.2" y="22.4">VDD_SYS_3.3V</text>
<text x="188.6" y="29.5">VDD_SYS_3.3V VDD_SYS_3.3V</text>
<text x="239.2" y="24.2">VDD_SYS_3.3V</text>
<text x="46.4" y="38.4">VDD-CPUX</text>
<text x="103.3" y="40.2">VDD1V2-SYS</text>
<text x="222.3" y="38.8">GND</text>
<text x="59" y="45.8">N8</text>
<text x="59.1" y="47.6">P6</text>
<text x="93.7" y="45.8">H10</text>
<text x="93.7" y="47.6">L10</text>
<text x="133.9" y="42.3">VDD_SYS_3.3V</text>
<text x="189.7" y="47.6">W6</text>
<text x="59.1" y="49.4">P7</text>
<text x="59.1" y="51.2">P8</text>
<text x="59.1" y="53">P9</text>
<text x="93.7" y="49.4">J10</text>
<text x="93.7" y="51.2">J11</text>
<text x="93.7" y="53">J12</text>
<text x="189.7" y="49.4">A1</text>
<text x="189.7" y="53">T5</text>
<text x="189.7" y="51.2">B2</text>
<text x="59" y="54.7">R6</text>
<text x="59" y="56.5">R7</text>
<text x="59" y="58.3">R8</text>
<text x="93.7" y="54.7">K10</text>
<text x="93.7" y="56.5">K11</text>
<text x="93.7" y="58.3">K12</text>
<text x="136.9" y="58.3">GND</text>
<text x="154" y="56.5">G11</text>
<text x="189.7" y="54.7">AA6</text>
<text x="189.7" y="56.5">V6</text>
<text x="59" y="65.4">U6</text>
<text x="59.1" y="60.1">T6</text>
<text x="59.1" y="61.8">T7</text>
<text x="59.1" y="63.6">T8</text>
<text x="93.7" y="60.1">L11</text>
<text x="93.7" y="61.8">L12</text>
<text x="93.7" y="63.6">L13</text>
<text x="93.7" y="65.4">L14</text>
<text x="155.1" y="65.4">B5</text>
<text x="189.7" y="60.1">AA5</text>
<text x="189.7" y="63.6">G10</text>
<text x="189.7" y="65.4">H11</text>
<text x="59" y="67.2">U9</text>
<text x="93.7" y="70.7">G13</text>
<text x="102.1" y="68.7">VDD_SYS_3.3V</text>
<text x="155.1" y="67.2">A5</text>
<text x="189.7" y="67.2">L5</text>
<text x="189.7" y="69">N3</text>
<text x="189.7" y="70.7">K4</text>
<text x="42.8" y="75.8">VDD-CPUS</text>
<text x="58.3" y="72.5">T10</text>
<text x="59.1" y="74.3">T9</text>
<text x="59.3" y="77.9">J7</text>
<text x="93.7" y="72.5">G14</text>
<text x="93.7" y="74.3">G15</text>
<text x="93.7" y="76.1">H13</text>
<text x="93.7" y="77.9">H14</text>
<text x="155.1" y="74.3">B7</text>
<text x="155.1" y="76.1">B6</text>
<text x="189.7" y="74.3">K2</text>
<text x="189.7" y="72.5">K1</text>
<text x="196.1" y="77.6">VDD_SYS_3.3V</text>
<text x="220.7" y="77.6">VDD-CPUS</text>
<text x="59.3" y="79.6">J8</text>
<text x="93.7" y="79.6">J14</text>
<text x="155.1" y="81.4">A7</text>
<text x="155.1" y="79.6">A8</text>
<text x="189.7" y="81.4">M4</text>
<text x="189.7" y="79.6">K6</text>
<text x="155.1" y="85">B9</text>
<text x="155.1" y="86.7">B8</text>
<text x="189.7" y="88.5">V5</text>
<text x="189.7" y="86.7">U4</text>
<text x="189.7" y="85">P3</text>
<text x="33.8" y="93.9">GND</text>
<text x="220.5" y="95.7">GND</text>
<text x="220.5" y="108.1">VDD_SYS_3.3V</text>
<text x="190.3" y="115.2">VDD_SYS_3.3V</text>
<text x="200.6" y="124.1">3</text>
<text x="218.2" y="124.1">2</text>
<text x="25.1" y="130.9">VDD-CPUS</text>
<text x="46.4" y="130.9">VDD_SYS_3.3V</text>
<text x="94.4" y="130.9">VDD-CPUX</text>
<text x="209.4" y="133.7" transform="rotate(-90 209.4 133.7)">1</text>
<text x="192" y="140.1">GND</text>
<text x="208" y="140.1">GND</text>
<text x="222.3" y="140.1">GND</text>
<text x="24.9" y="149">GND</text>
<text x="48" y="149">GND</text>
<text x="94.2" y="150.8">GND</text>
<text x="202.7" y="152.2">GND</text>
<text x="46.4" y="160.2">VDD_SYS_3.3V</text>
<text x="94.4" y="157.6">VDD1V2-SYS</text>
<text x="204.1" y="160.6" transform="rotate(-90 204.1 160.6)">4</text>
<text x="200.6" y="163.2">1</text>
<text x="204.1" y="167.5" transform="rotate(-90 204.1 167.5)">3</text>
<text x="207.5" y="163.2">2</text>
<text x="48" y="173.9">GND</text>
<text x="94.2" y="177.5">GND</text>
<text x="202.7" y="177.5">GND</text>
<text x="227.6" y="175.7">GND</text>
<text x="229.9" y="196.7">NanoPi NEO</text>
<text x="228.1" y="200.4">Size</text>
<text x="229.9" y="202.2">A3</text>
<text x="235.2" y="200.4">Document</text>
<text x="235.3" y="202.2">06:CPU 02</text>
<text x="243.7" y="200.4">Number</text>
<text x="285" y="200.4">Rev</text>
<text x="285" y="202.9">V1.4 1801</text>
<text x="228.1" y="205.7">Date:</text>
<text x="237.4" y="205.7">Tuesday, January 30, 2018</text>
<text x="263.7" y="205.7">Sheet</text>
<text x="272.6" y="205.7">6</text>
<text x="277.9" y="205.7">o f</text>
<text x="283.3" y="205.7">12</text>
</g>
<g font-size="1.6" fill="#000080">
<text x="227.6" y="28.1">R4</text>
<text x="236.5" y="28.1">0R</text>
<text x="225.8" y="31.7">C4</text>
<text x="225.8" y="33.4">100nF</text>
<text x="199.1" y="37">R3</text>
<text x="199.1" y="39.1">47K</text>
<text x="208" y="37">R344</text>
<text x="208" y="39.1">100K</text>
<text x="70.6" y="43.4">U1H</text>
<text x="163" y="45.2">U1G</text>
<text x="141.5" y="49.4">C1</text>
<text x="141.5" y="51.6">100nF</text>
<text x="37.3" y="67.2">R8</text>
<text x="42.7" y="67.2">0R/NC</text>
<text x="38.4" y="83.2">R2</text>
<text x="38.4" y="85.3">0R</text>
<text x="71.1" y="87.5">H3-BGA3XX_11</text>
<text x="225.1" y="88.6">C5</text>
<text x="225.1" y="90.7">4.7uF</text>
<text x="163.6" y="96.4">H3-BGA3XX_11</text>
<text x="225.8" y="115.2">R5</text>
<text x="225.8" y="117">10K</text>
<text x="202.7" y="122.3">U2</text>
<text x="208" y="122.3">NCP803SN263T1G</text>
<text x="195.6" y="129.5">C46</text>
<text x="195.6" y="131.2">100nF</text>
<text x="225.8" y="127.7">C40</text>
<text x="225.8" y="129.5">100nF</text>
<text x="28.4" y="138.3">C17</text>
<text x="28.4" y="140.1">1uF</text>
<text x="37.3" y="138.3">C18</text>
<text x="37.3" y="140.1">100nF</text>
<text x="50.8" y="138.3">C65</text>
<text x="50.8" y="140.5">10uF</text>
<text x="60.5" y="138.3">C19</text>
<text x="60.5" y="140.1">1uF</text>
<text x="69.3" y="138.3">C20</text>
<text x="69.3" y="140.1">100nF</text>
<text x="97.1" y="138.3">C21</text>
<text x="97.1" y="140.5">10uF</text>
<text x="106" y="138.3">C39</text>
<text x="106" y="140.5">10uF</text>
<text x="115.6" y="138.3">C62</text>
<text x="115.6" y="140.1">1uF</text>
<text x="120.9" y="138.3">C22</text>
<text x="120.9" y="140.1">1uF</text>
<text x="128" y="138.3">C23</text>
<text x="128" y="140.1">1uF</text>
<text x="136.9" y="138.3">C24</text>
<text x="136.9" y="140.1">100nF</text>
<text x="145.8" y="138.3">C25</text>
<text x="145.8" y="140.1">100nF</text>
<text x="216.9" y="154.3">C31</text>
<text x="216.9" y="156.1">18pF</text>
<text x="51.6" y="165">C36</text>
<text x="51.6" y="166.8">100nF</text>
<text x="97.8" y="165">C63</text>
<text x="97.8" y="166.8">1uF</text>
<text x="104.9" y="165">C27</text>
<text x="104.9" y="166.8">1uF</text>
<text x="113.8" y="165">C28</text>
<text x="113.8" y="166.8">1uF</text>
<text x="122.7" y="165">C29</text>
<text x="122.7" y="166.8">100nF</text>
<text x="131.6" y="165">C30</text>
<text x="131.6" y="166.8">100nF</text>
<text x="208" y="165">X1</text>
<text x="222.3" y="166.8">C41</text>
<text x="188.5" y="170.3">R6</text>
<text x="197.4" y="170.3">0R</text>
<text x="222.3" y="168.6">18pF</text>
</g>
<g font-size="1.6" fill="#004080">
<text x="63.1" y="46.9">VDD_CPUX0</text>
<text x="83.3" y="46.9">VDD_SYS0</text>
<text x="63.1" y="48.7">VDD_CPUX1</text>
<text x="63.1" y="50.5">VDD_CPUX2</text>
<text x="63.1" y="52.3">VDD_CPUX3</text>
<text x="83.3" y="48.7">VDD_SYS1</text>
<text x="83.3" y="50.5">VDD_SYS2</text>
<text x="83.3" y="52.3">VDD_SYS3</text>
<text x="178.7" y="50.5">JTAG_SEL0</text>
<text x="179.6" y="52.3">JTAG_SEL</text>
<text x="181.9" y="48.7">UBOOT</text>
<text x="63.1" y="54.1">VDD_CPUX4</text>
<text x="63.1" y="55.8">VDD_CPUX5</text>
<text x="63.1" y="57.6">VDD_CPUX6</text>
<text x="63.1" y="59.4">VDD_CPUX7</text>
<text x="83.3" y="54.1">VDD_SYS4</text>
<text x="83.3" y="55.8">VDD_SYS5</text>
<text x="83.3" y="57.6">VDD_SYS6</text>
<text x="83.3" y="59.4">VDD_SYS7</text>
<text x="159.1" y="57.6">VCC-USB</text>
<text x="182.3" y="57.6">RESET</text>
<text x="183.5" y="54.1">TEST</text>
<text x="184.7" y="55.8">NMI</text>
<text x="63.1" y="61.2">VDD_CPUX8</text>
<text x="63.1" y="63">VDD_CPUX9</text>
<text x="63.1" y="64.7">VDD_CPUX10</text>
<text x="82.4" y="64.7">VDD_SYS10</text>
<text x="83.3" y="61.2">VDD_SYS8</text>
<text x="83.3" y="63">VDD_SYS9</text>
<text x="178.1" y="64.7">VDD_EFUSE</text>
<text x="181.1" y="61.2">KEYADC</text>
<text x="63.1" y="66.5">VDD_CPUX11</text>
<text x="63.1" y="68.3">VDD_CPUX12</text>
<text x="82.4" y="66.5">VDD_SYS11</text>
<text x="84.7" y="71.8">VCC_IO0</text>
<text x="159.1" y="66.5">USB_DM0</text>
<text x="159.1" y="68.3">USB_DP0</text>
<text x="176" y="66.5">VDD_EFUSEBP</text>
<text x="179.1" y="71.8">X24MFOUT</text>
<text x="180.5" y="70.1">VCC_PLL</text>
<text x="180.7" y="68.3">PLLTEST</text>
<text x="63.1" y="73.6">VDD_CPUXFB</text>
<text x="63.1" y="75.4">GND_CPUXFB</text>
<text x="84.7" y="73.6">VCC_IO1</text>
<text x="84.7" y="75.4">VCC_IO2</text>
<text x="84.7" y="77.2">VCC_IO3</text>
<text x="159.1" y="75.4">USB_DM1</text>
<text x="159.1" y="77.2">USB_DP1</text>
<text x="180.1" y="73.6">X24MOUT</text>
<text x="181.8" y="75.4">X24MIN</text>
<text x="63.1" y="80.7">VDD_CPUS1</text>
<text x="63.1" y="79">VDD_CPUS0</text>
<text x="84.7" y="79">VCC_IO4</text>
<text x="84.7" y="80.7">VCC_IO5</text>
<text x="159.1" y="82.5">USB_DP2</text>
<text x="159.1" y="80.7">USB_DM2</text>
<text x="180.1" y="80.7">VCC_RTC</text>
<text x="180.7" y="82.5">RTC_VIO</text>
<text x="159.1" y="86.1">USB_DM3</text>
<text x="159.1" y="87.8">USB_DP3</text>
<text x="179.3" y="86.1">X32KFOUT</text>
<text x="180.3" y="87.8">X32KOUT</text>
<text x="182.1" y="89.6">X32KIN</text>
<text x="203.6" y="125.2">Vin</text>
<text x="209" y="125.2">RESET_n</text>
<text x="210.6" y="130.7" transform="rotate(-90 210.6 130.7)">GND</text>
</g>
<g font-size="1.6" fill="#f00">
<text x="232.9" y="48.4">UBOOT</text>
<text x="240.4" y="48.4">[12]</text>
<text x="232.9" y="57.3">AP-RESET#</text>
<text x="243.6" y="57.3">[6]</text>
<text x="16.9" y="69.7">[7]</text>
<text x="20.6" y="69.7">VDD-CPUFB</text>
<text x="132.5" y="66.2">[8]</text>
<text x="132.6" y="67.9">[8]</text>
<text x="136.2" y="66.2">USB-DM0</text>
<text x="136.4" y="67.9">USB-DP0</text>
<text x="131.6" y="75.1">[11]</text>
<text x="131.8" y="76.8">[11]</text>
<text x="136.2" y="75.1">USB-DM1</text>
<text x="136.4" y="76.8">USB-DP1</text>
<text x="204.8" y="74.3">X24MI</text>
<text x="204.8" y="72.6">X24MO</text>
<text x="131.6" y="80.4">[11]</text>
<text x="131.8" y="82.2">[11]</text>
<text x="136.2" y="80.4">USB-DM2</text>
<text x="136.4" y="82.2">USB-DP2</text>
<text x="132.5" y="85.7">[9]</text>
<text x="132.6" y="87.5">[9]</text>
<text x="136.2" y="85.7">USB-DM3</text>
<text x="136.4" y="87.5">USB-DP3</text>
<text x="236.5" y="124.8">AP-RESET#</text>
<text x="247.2" y="124.8">[6]</text>
<text x="181.7" y="157.9">X24MI</text>
<text x="181.7" y="170.3">X24MO</text>
</g>
<text font-size="1.6" fill="#8000ff" x="208" y="166.8">24MHz</text>
<g font-size="1.3">
<text x="30.8" y="1.3">5</text>
<text x="88.8" y="1.3">4</text>
<text x="146.9" y="1.3">3</text>
<text x="205" y="1.3">2</text>
<text x="263.1" y="1.3">1</text>
<text x=".5" y="28.4">D</text>
<text x="292.6" y="28.4">D</text>
<text x=".5" y="79.5">C</text>
<text x="292.6" y="79.5">C</text>
<text x=".5" y="130.6">B</text>
<text x="292.6" y="130.6">B</text>
<text x=".5" y="181.7">A</text>
<text x="292.6" y="181.7">A</text>
<text x="30.8" y="207.4">5</text>
<text x="88.8" y="207.4">4</text>
<text x="146.9" y="207.4">3</text>
<text x="205" y="207.4">2</text>
<text x="263.1" y="207.4">1</text>
</g>
</svg>
